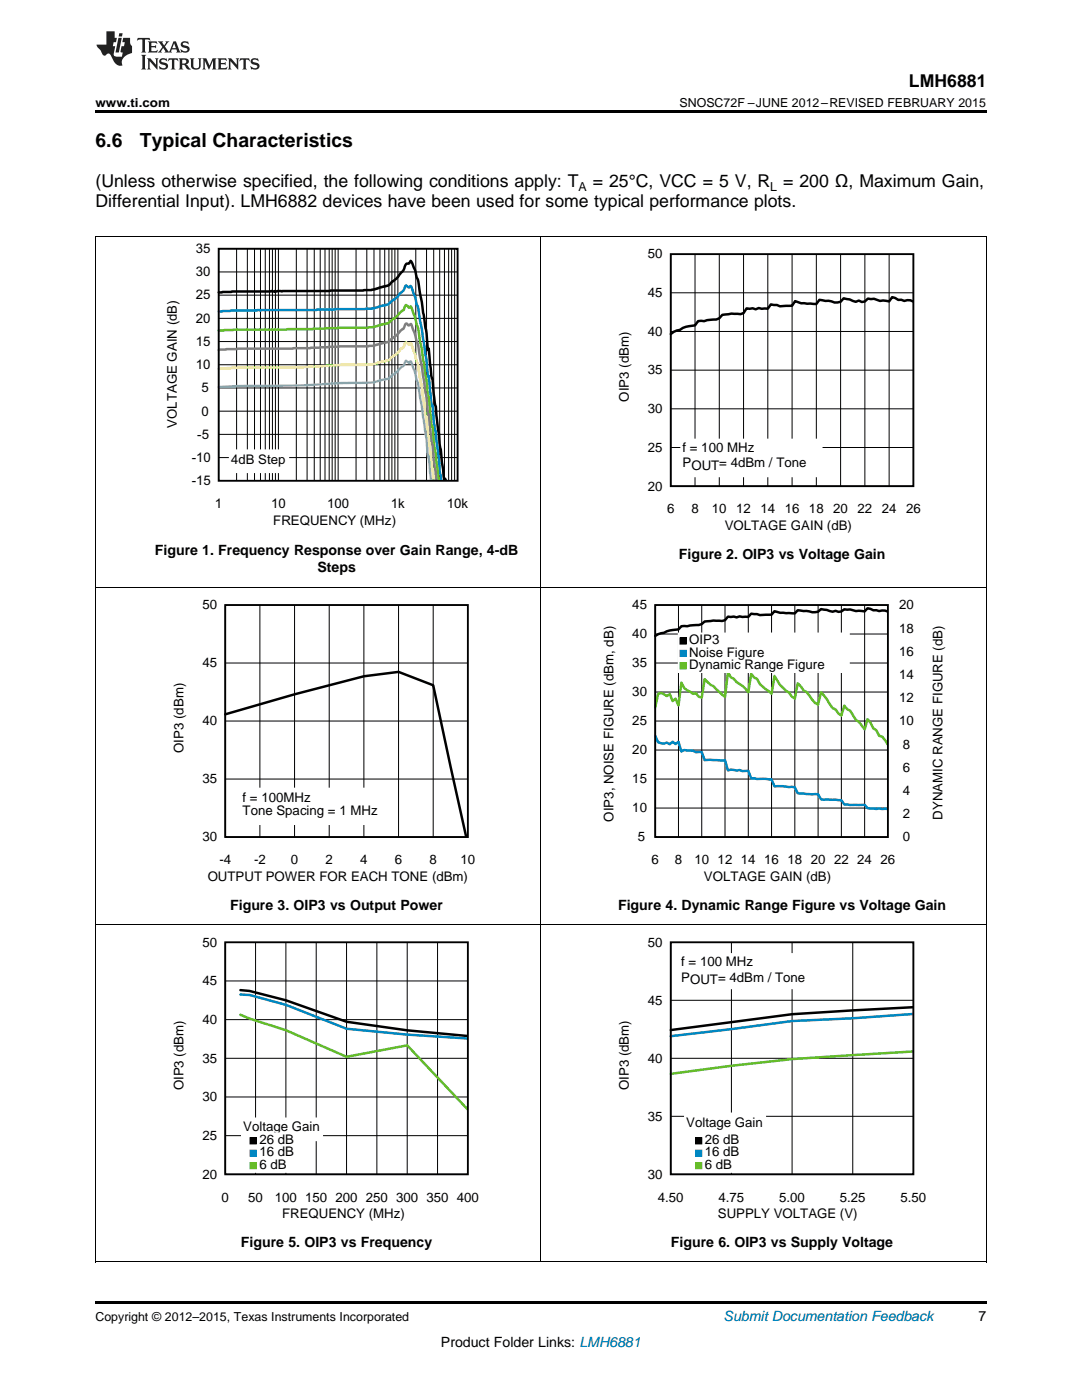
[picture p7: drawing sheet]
<svg xmlns="http://www.w3.org/2000/svg" width="216mm" height="279mm" viewBox="0 0 216 279" stroke-linecap="round" stroke-linejoin="round" font-family="sans-serif">
<path d="M19 251.8l.2 .1zM196.7 251.8l.1 .1zM19 259.7h177.8v.5h-177.8z" fill="#000"/>
<g fill="none" stroke="#000" stroke-width=".2">
<path d="M19.1 184.5v67.4M44.9 188.1h48.5v46.3h-48.5zM44.9 195.8h48.5M51 188.1v46.3M57 188.1v46.3M63.1 188.1v46.3M69.1 188.1v46.3M75.2 188.1v46.3M81.3 188.1v46.3M87.3 188.1v46.3M107.9 184.5v67.4M196.8 184.5v67.4"/>
<path d="M44.9 218.9h48.5M44.9 211.2h48.5M44.9 203.5h48.5M44.9 226.6h48.5M19 251.8h177.8"/>
</g>
<path d="M48 197.6l1.8 .2 7.2 1.8 12.1 4.3 12.2 1.7 12.1 1.2" fill="none" stroke="#000" stroke-width=".5"/>
<path d="M48 198.5l1.8 .1 7.2 1.9 12.1 4.8 12.2 1.2 12.1 .8" fill="none" stroke="#0087c2" stroke-width=".5"/>
<path d="M48 202.5l1.8 .8 7.2 2.3 12.1 5.3 12.2-2.3 12.1 12.9" fill="none" stroke="#66bc29" stroke-width=".5"/>
<path d="M27 185.6h68.8v.6h-68.8zM100.1 185.6h-1.2v59.8v-59.8h-3.7v59.8M27 236.2h68.8v.1h-68.8zM27 239.9h68.8v.2h-68.8zM27 243.7h68.8v.1h-68.8zM27 245.4v-59.8h3.7v59.8v-59.8h3.7v59.8v-59.8h3.7v59.8v-59.8h3.7v59.8M38.8 245.4v-59.8h3.7v59.8" fill="none" stroke="#fff" stroke-width="3.7" stroke-linecap="butt"/>
<path d="M48.5 223.5h15.5v3.8h-15.5z" fill-rule="evenodd" fill="#fff"/>
<path d="M48.5 223.5h15.5v3.8h-15.5z" fill="none" stroke="#fff" stroke-width=".89" stroke-linecap="butt"/>
<path d="M49.9 226.4h9.3v2.3h-9.3z" fill-rule="evenodd" fill="#fff"/>
<path d="M49.9 226.4h9.3v2.3h-9.3z" fill="none" stroke="#fff" stroke-width=".89" stroke-linecap="butt"/>
<path d="M49.9 228.9h9.3v2.2h-9.3z" fill-rule="evenodd" fill="#fff"/>
<path d="M49.9 228.9h9.3v2.2h-9.3z" fill="none" stroke="#fff" stroke-width=".89" stroke-linecap="butt"/>
<path d="M49.9 231.4h9.3v2.2h-9.3z" fill-rule="evenodd" fill="#fff"/>
<path d="M49.9 231.4h9.3v2.2h-9.3z" fill="none" stroke="#fff" stroke-width=".89" stroke-linecap="butt"/>
<path d="M49.9 227.1h1.2v1.2h-1.2z" fill-rule="evenodd" fill="#000"/>
<path d="M49.9 227.1h1.2v1.2h-1.2z" fill="none" stroke="#000" stroke-width=".2"/>
<path d="M49.9 229.5h1.2v1.3h-1.2z" fill-rule="evenodd" fill="#0087c2"/>
<path d="M49.9 229.5h1.2v1.3h-1.2z" fill="none" stroke="#0087c2" stroke-width=".2"/>
<path d="M49.9 232h1.2v1.2h-1.2z" fill-rule="evenodd" fill="#66bc29"/>
<path d="M49.9 232h1.2v1.2h-1.2z" fill="none" stroke="#66bc29" stroke-width=".2"/>
<path d="M44.9 188.1h48.5v46.3h-48.5z" fill="none" stroke="#000" stroke-width=".37"/>
<path d="M133.8 188.1h48.5v46.3h-48.5zM133.8 199.6h48.5M145.9 188.1v46.3M158 188.1v46.3M170.2 188.1v46.3M133.8 211.2h48.5M133.8 222.8h48.5" fill="none" stroke="#000" stroke-width=".2"/>
<path d="M182.3 201l-24.3 1.4-24.2 3.2" fill="none" stroke="#000" stroke-width=".5"/>
<path d="M182.3 202.4l-12.1 .8-12.2 .6-12.1 1.6-12.1 1.4" fill="none" stroke="#0087c2" stroke-width=".5"/>
<path d="M182.3 209.8l-24.3 1.6-12.1 1.3-12.1 1.6" fill="none" stroke="#66bc29" stroke-width=".5"/>
<path d="M115.9 185.6h68.8v.6h-68.8zM189 185.6h-1.2v59.8v-59.8h-3.7v59.8M115.9 236.2h68.8v.1h-68.8zM115.9 239.9h68.8v.2h-68.8zM115.9 243.7h68.8v.1h-68.8zM115.9 245.4v-59.8h3.7v59.8v-59.8h3.7v59.8v-59.8h3.7v59.8v-59.8h3.7v59.8M127.7 245.4v-59.8h3.7v59.8" fill="none" stroke="#fff" stroke-width="3.7" stroke-linecap="butt"/>
<path d="M136.9 222.5h15.5v3.3h-15.5z" fill-rule="evenodd" fill="#fff"/>
<path d="M136.9 222.5h15.5v3.3h-15.5z" fill="none" stroke="#fff" stroke-width=".89" stroke-linecap="butt"/>
<path d="M135.9 190.7h30v6.3h-30z" fill-rule="evenodd" fill="#fff"/>
<path d="M135.9 190.7h30v6.3h-30z" fill="none" stroke="#fff" stroke-width=".89" stroke-linecap="butt"/>
<path d="M138.8 226.4h9.3v2.3h-9.3z" fill-rule="evenodd" fill="#fff"/>
<path d="M138.8 226.4h9.3v2.3h-9.3z" fill="none" stroke="#fff" stroke-width=".89" stroke-linecap="butt"/>
<path d="M138.8 228.9h9.3v2.2h-9.3z" fill-rule="evenodd" fill="#fff"/>
<path d="M138.8 228.9h9.3v2.2h-9.3z" fill="none" stroke="#fff" stroke-width=".89" stroke-linecap="butt"/>
<path d="M138.8 231.4h9.3v2.2h-9.3z" fill-rule="evenodd" fill="#fff"/>
<path d="M138.8 231.4h9.3v2.2h-9.3z" fill="none" stroke="#fff" stroke-width=".89" stroke-linecap="butt"/>
<path d="M138.8 227.1h1.2v1.2h-1.2z" fill-rule="evenodd" fill="#000"/>
<path d="M138.8 227.1h1.2v1.2h-1.2z" fill="none" stroke="#000" stroke-width=".2"/>
<path d="M138.8 229.5h1.2v1.3h-1.2z" fill-rule="evenodd" fill="#0087c2"/>
<path d="M138.8 229.5h1.2v1.3h-1.2z" fill="none" stroke="#0087c2" stroke-width=".2"/>
<path d="M138.8 232h1.2v1.2h-1.2z" fill-rule="evenodd" fill="#66bc29"/>
<path d="M138.8 232h1.2v1.2h-1.2z" fill="none" stroke="#66bc29" stroke-width=".2"/>
<path d="M133.8 188.1h48.5v46.3h-48.5z" fill="none" stroke="#000" stroke-width=".37"/>
<g fill="none" stroke="#000" stroke-width=".2">
<path d="M19.1 117.2v67.4M107.9 117.2v67.4M196.8 117.2v67.4M44.9 120.7h48.5v46.4h-48.5zM44.9 132.3h48.5M51.9 120.7v46.4M58.8 120.7v46.4M65.7 120.7v46.4M72.6 120.7v46.4M79.5 120.7v46.4M86.4 120.7v46.4M44.9 155.5h48.5"/>
<path d="M44.9 143.9h48.5M19 184.5h177.8"/>
</g>
<path d="M44.9 142.6l13.9-4 13.8-3.6 6.9-.9 6.9 2.7 7 31.7" fill="none" stroke="#000" stroke-width=".5"/>
<path d="M27 118.3h68.8v.6h-68.8zM100.1 118.3h-1.2v59.8v-59.8h-3.7v59.8M27 168.9h68.8v.1h-68.8zM27 172.6h68.8v.1h-68.8zM27 176.3h68.8v.2h-68.8zM27 178.1v-59.8h3.7v59.8v-59.8h3.7v59.8v-59.8h3.7v59.8v-59.8h3.7v59.8M38.8 178.1v-59.8h3.7v59.8" fill="none" stroke="#fff" stroke-width="3.7" stroke-linecap="butt"/>
<path d="M48.4 157.6h26.8v6.6h-26.8z" fill-rule="evenodd" fill="#fff"/>
<path d="M48.4 157.6h26.8v6.6h-26.8z" fill="none" stroke="#fff" stroke-width=".89" stroke-linecap="butt"/>
<path d="M44.9 120.7h48.5v46.4h-48.5z" fill="none" stroke="#000" stroke-width=".37"/>
<g fill="none" stroke="#000" stroke-width=".2">
<path d="M130.7 120.7h46.5v46.4h-46.5zM130.7 138.1h46.5M130.7 132.3h46.5M130.7 126.5h46.5M135.4 120.7v46.4M140 120.7v46.4M144.7 120.7v46.4M149.3 120.7v46.4M154 120.7v46.4M158.6 120.7v46.4M163.2 120.7v46.4M167.9 120.7v46.4"/>
<path d="M172.5 120.7v46.4M130.7 155.5h46.5M130.7 149.7h46.5M130.7 143.9h46.5M130.7 161.3h46.5"/>
</g>
<path d="M177.2 122.1l-.6-.2-1.2 .1-1.1-.2-1.2-.4-.6 .6-.6-.1a4.2 4.2 0 0 1-2.3-.3h-1.1l-.6 .4-.6 .1-.6-.2-.6 .2-2.3-.5a2.01 2.01 0 0 1-2.3 .4l-2.3-.2-.6 .6-2.9-.1-1.2-.3-.5 .7-2.4 .1-.5-.2-1.2-.1-.6 .6-1.7-.1-.6 .2-.6-.2-1.2 .1-.5 .7-.6 .1-1.8-.1-1.7 .2a2.52 2.52 0 0 1-2.3 .8l-1.2 .2h-1.1l-.6 .6-.6 .1a4.8 4.8 0 0 0-2.3 .6l-1.2 .3-.6 .3" fill="none" stroke="#000" stroke-width=".5"/>
<path d="M130.7 146.8l.6 1.3 .6 .2 .6 .1 .6-.2 .5 .3 .6-.5 .6 .5 .6-.5 .6 2 .5-.3 1.8 .1 .6 .3h1.1l.6 1.6 1.2-.1 2.3 .2 .6-.1 .5 2.1 .6-.2 1.2 .2 .6-.1 .6 .2 1.1-.1 .6 1.5 4.1 .2 .5 1.4h1.8l2.3 .2 .6 1.2 4 .2 .6 1 4.1 .2 .6 .8 4 .1 .6 .7 4.1 .1" fill="none" stroke="#0087c2" stroke-width=".5"/>
<path d="M130.7 141.2l.6-2.7 .6-.2 1.2 .6 .5-.4 .6 1.4 .6-.5 .6 1.4 .6-4.6 .5 1.1 .6 .5 1.2 .7 .6-.1 .5 .7 .6 .1 .6-3.7 1.2 1.2 .5 .2 2.4 2.2 .5-5 .6 1.1 .6 .3 .6 .6a5.9 5.9 0 0 1 2.3 2.1l.6-3.7 .6 .7 .6 .3a6 6 0 0 0 2.3 2.4l.6 .6 .5-3.6a7 7 0 0 0 2.9 3.3l.6 .8 .6 .4 .6-3 1.1 1.4 .6 .3 1.8 2.2 .5 .3 .6-2.5 1.2 1.4 1.1 1.8 .6 .3 .6 .8 .6 .4 .6-2 .5 .7 .6 .3 1.2 1.9 .6 .4 1.1 1.5 .6-2.1 .6 .7 .6 1.2 .6 .3 .5 1.1 .6 .2 1.2 1.6" fill="none" stroke="#66bc29" stroke-width=".5"/>
<path d="M112.8 118.3h66.8v.6h-66.8zM112.8 168.9h66.8v.1h-66.8zM112.8 172.6h66.8v.1h-66.8zM112.8 176.3h66.8v.2h-66.8zM112.8 178.1v-59.8h3.7v59.8v-59.8h3.7v59.8v-59.8h3.7v59.8v-59.8h3.7v59.8M124.5 178.1v-59.8h3.8v59.8M179 178.1v-59.8h3.7v59.8v-59.8h3.8v59.8v-59.8h3.7v59.8" fill="none" stroke="#fff" stroke-width="3.7" stroke-linecap="butt"/>
<path d="M135.7 126.7h33.4v2.2h-33.4z" fill-rule="evenodd" fill="#fff"/>
<path d="M135.7 126.7h33.4v2.2h-33.4z" fill="none" stroke="#fff" stroke-width=".89" stroke-linecap="butt"/>
<path d="M135.7 129.2h33.4v2.2h-33.4z" fill-rule="evenodd" fill="#fff"/>
<path d="M135.7 129.2h33.4v2.2h-33.4z" fill="none" stroke="#fff" stroke-width=".89" stroke-linecap="butt"/>
<path d="M135.7 131.6h33.4v2.3h-33.4z" fill-rule="evenodd" fill="#fff"/>
<path d="M135.7 131.6h33.4v2.3h-33.4z" fill="none" stroke="#fff" stroke-width=".89" stroke-linecap="butt"/>
<path d="M135.7 127.3h1.2v1.2h-1.2z" fill-rule="evenodd" fill="#000"/>
<path d="M135.7 127.3h1.2v1.2h-1.2z" fill="none" stroke="#000" stroke-width=".2"/>
<path d="M135.7 129.8h1.2v1.2h-1.2z" fill-rule="evenodd" fill="#0087c2"/>
<path d="M135.7 129.8h1.2v1.2h-1.2z" fill="none" stroke="#0087c2" stroke-width=".2"/>
<path d="M135.7 132.3h1.2v1.2h-1.2z" fill-rule="evenodd" fill="#66bc29"/>
<path d="M135.7 132.3h1.2v1.2h-1.2z" fill="none" stroke="#66bc29" stroke-width=".2"/>
<path d="M130.7 120.7h46.5v46.4h-46.5z" fill="none" stroke="#000" stroke-width=".37"/>
<g fill="none" stroke="#000" stroke-width=".2">
<path d="M19.1 47.2v70.1M107.9 47.2v70.1M133.8 50.7h48.5v46.3h-48.5zM133.8 58.4h48.5M138.7 50.7v46.3M143.5 50.7v46.3M148.4 50.7v46.3M153.2 50.7v46.3M158 50.7v46.3M162.9 50.7v46.3M167.7 50.7v46.3M172.6 50.7v46.3"/>
<path d="M177.4 50.7v46.3M196.8 47.2v70.1M133.8 73.9h48.5M133.8 66.2h48.5M133.8 89.3h48.5M133.8 81.6h48.5M19 117.2h177.8"/>
</g>
<path d="M182.3 60.2l-.6-.3-1.3 .2-.6-.3-.6 .1-1.2-.6-.6 .9-1.2-.2-.6 .1-1.2-.5h-1.2l-.6 .6-.6 .1-.6-.3-.6 .2-1.3-.4-1.2-.3a1.78 1.78 0 0 1-2.4 .6l-2.4-.3-.6 .9-3-.2-1.2-.4-.7 .9-2.4 .1-.6-.2-1.2-.1-.6 .8h-1.2l-.6-.1-.6 .2-.6-.2h-1.2l-.6 1-.6 .2-1.9-.1-1.8 .2-.6 .7-.6 .3-1.8 .1-.6 .2h-1.2l-.6 .8-.6 .1a4.2 4.2 0 0 0-2.4 .8l-1.3 .4-.6 .5" fill="none" stroke="#000" stroke-width=".5"/>
<path d="M115.9 48.2h68.8v.7h-68.8zM189 48.2h-1.2v59.8v-59.8h-3.7v59.8M115.9 98.9h68.8v.1h-68.8zM115.9 102.6h68.8v.1h-68.8zM115.9 106.3h68.8v.1h-68.8zM115.9 108v-59.8h3.7v59.8v-59.8h3.7v59.8v-59.8h3.7v59.8v-59.8h3.7v59.8M127.7 108v-59.8h3.7v59.8" fill="none" stroke="#fff" stroke-width="3.7" stroke-linecap="butt"/>
<path d="M136.2 88h27.5v6.8h-27.5z" fill-rule="evenodd" fill="#fff"/>
<path d="M136.2 88h27.5v6.8h-27.5z" fill="none" stroke="#fff" stroke-width=".89" stroke-linecap="butt"/>
<path d="M133.8 50.7h48.5v46.3h-48.5z" fill="none" stroke="#000" stroke-width=".37"/>
<g fill="none" stroke="#000" stroke-width=".2">
<path d="M43.6 49.6h47.7v46.4h-47.7zM43.6 58.9h47.7M43.6 54.3h47.7M47.2 49.6v46.4M49.4 49.6v46.4M50.8 49.6v46.4M52 49.6v46.4M52.9 49.6v46.4M53.8 49.6v46.4M54.4 49.6v46.4M55 49.6v46.4M55.6 49.6v46.4"/>
<path d="M59.1 49.6v46.4M61.3 49.6v46.4M62.7 49.6v46.4M63.9 49.6v46.4M64.8 49.6v46.4M65.7 49.6v46.4M66.3 49.6v46.4M66.9 49.6v46.4M67.5 49.6v46.4M71 49.6v46.4M73.2 49.6v46.4M74.6 49.6v46.4"/>
<path d="M75.8 49.6v46.4M76.8 49.6v46.4M77.6 49.6v46.4M78.2 49.6v46.4M78.8 49.6v46.4M79.4 49.6v46.4M83 49.6v46.4M85.1 49.6v46.4M86.5 49.6v46.4M87.7 49.6v46.4M88.7 49.6v46.4M89.5 49.6v46.4"/>
<path d="M90.1 49.6v46.4M90.7 49.6v46.4M43.6 77.4h47.7M43.6 72.8h47.7M43.6 68.2h47.7M43.6 63.5h47.7M43.6 91.3h47.7M43.6 86.7h47.7M43.6 82.1h47.7"/>
</g>
<path d="M43.6 58.4l2.7-.2 26.2-.2 2.1-.2 2-.6a1.91 1.91 0 0 0 1.7-1.1l.8-.5 .9-1.1a2.06 2.06 0 0 0 .9-1.6l.3-.3h.4l.3-.5h.1l.8 1.7 .4 1.6a6.6 6.6 0 0 1 .6 3.1l1.3 8 .3 3.4 .2-.3 .5 5.4 .2 .6 .2 3 .5 2.5 .7 7.5 .7 5 .3 4.8 .1-2.9 .1 2.4 .3 1.9 .1-.1 .2 2.9 .2-.9 .1 4.4 .1-2.4 .1 3.2" fill="none" stroke="#000" stroke-width=".5"/>
<path d="M43.6 62.2l7.2-.3 1.1 .1 21-.3 1.3-.1 2.5-.6a4.6 4.6 0 0 0 2.1-1.3l1.2-1.2a2.2 2.2 0 0 0 .9-1.4l.1-.1 .5 .3h.2l.2-.2a31.8 31.8 0 0 1 2.1 7.9l1.1 7 .3 3.2 .2-.2 .5 5.4 .1 .5h.1l.2 3.2 .5 2.1 .7 7.7 .7 5.1 .3 4.8 .1-2.7 .1 2.3 .3 2.4 .1-.1 .1 1.2M89.7 106.9v-.1v.1" fill="none" stroke="#0087c2" stroke-width=".5"/>
<path d="M43.6 66l3-.2h10.6l10.2-.4h6.1l1.3-.2 1.7-.5a2.1 2.1 0 0 0 1.8-1l.8-.5 .9-.9a1.57 1.57 0 0 0 .9-1.3l.1-.1 .6 .5 .3-.3a31.7 31.7 0 0 1 2.1 8l1.1 7 .3 3.3 .2-.3 .5 5.5 .1 .5h.1l.2 3.2 .5 2.2 1.7 16.4M88.8 106.9v-1.1l.1 1.1" fill="none" stroke="#66bd29" stroke-width=".5"/>
<path d="M43.6 69.9l3.8-.3h11l9.3-.5h5.8l1-.1 2.1-.6a2.42 2.42 0 0 0 1.9-1l.8-.6 .7-.8a1.58 1.58 0 0 0 .9-1.3l.3-.1 .3 .3 .4-.2a29.3 29.3 0 0 1 2.1 7.8l1.1 7 .3 3.3 .2-.2 .5 5.5 .1 .5h.1l.2 3.2 .5 2.4 1.3 12.7" fill="none" stroke="#808080" stroke-width=".5"/>
<path d="M43.6 73.6l4.4-.2 12.3-.1 7.7-.5h5.1l1.7-.2 1.8-.5a2.42 2.42 0 0 0 1.9-1l.4-.2 1-1.1a1.82 1.82 0 0 0 1-1.4l.1-.1 .5 .4h.2l.2-.2a33.6 33.6 0 0 1 2.1 8.2l1.1 7.1 .3 3.4 .2-.1 .5 5.6 .2 .6 .2 3.3 .5 2.4 .7 7.9" fill="none" stroke="#fae33b" stroke-width=".5"/>
<path d="M43.6 77.3l4.5-.3 11-.1 8.9-.5h5.7l2.4-.6a3.2 3.2 0 0 0 2.5-1.1l1.4-1.3a1.54 1.54 0 0 0 .9-1.3l.1-.1 .6 .5 .3-.4a33.9 33.9 0 0 1 2.1 8.3l1.1 7.4 .3 3.5 .2-.2 .5 5.7 .1 .6h.1l.2 3.2 .5 2.4 .4 3.9" fill="none" stroke="#82c2e1" stroke-width=".5"/>
<path d="M36.8 48.6v58.3M37.4 48.6v58.3M40.5 48.6v58.3M41.2 48.6v58.3M93.2 48.6v58.3M33.3 97.9h60.2M33.3 97.8h60.2M33.3 101.6h60.2M33.3 101.5h60.2M33.3 105.4h60.2M33.3 105.2h60.2" fill="none" stroke="#fff" stroke-width="3.7" stroke-linecap="butt"/>
<path d="M46.1 90.1h11.2v3.9h-11.2z" fill-rule="evenodd" fill="#fff"/>
<path d="M46.1 90.1h11.2v3.9h-11.2z" fill="none" stroke="#fff" stroke-width=".89" stroke-linecap="butt"/>
<path d="M43.6 49.6h47.7v46.4h-47.7z" fill="none" stroke="#000" stroke-width=".37"/>
<path d="M19 47.2h177.8" fill="none" stroke="#000" stroke-width=".2"/>
<path d="M19 22h177.8v.5h-177.8z" fill="#000"/>
<g fill="#231f20">
<path d="M27.5 7.6l-.1 .5 .4-.2h.6v.1v2.1l-.2 .4h1l-.3-.4v-2.1l.1-.1h.5l.5 .2-.2-.5zM29.5 8.3l.2 .3v1.5l-.2 .4h1.8l.2-.6a1.04 1.04 0 0 1-1.3 .2v-.7h.6l.3 .2v-.6l-.3 .2h-.6v-.6l.8-.1 .4 .3-.2-.5zM31.5 8.3l.9 1.1-.9 1.1h.8l-.2-.2 .5-.7 .4 .7-.2 .2h1.5l-.1-.2 .1-.4h.9l.1 .4-.2 .2h1l-.3-.3-.7-1.9h-.5l-.9 2-.8-1 .9-1h-.8l.1 .3-.3 .5-.4-.6 .2-.2zM34.7 8.6l.4 1h-.7zM36.3 8.4a.63 .63 0 0 0-.2 .7 .63 .63 0 0 0 .6 .4l.6 .2 .1 .2a.75 .75 0 0 1-.7 .4 .75 .75 0 0 1-.6-.5l.1 .7 .1-.1a1.11 1.11 0 0 0 1.5-.6 1.13 1.13 0 0 0-1.2-.8l-.1-.4a1.04 1.04 0 0 1 1.2 .2l-.2-.5-.1 .1-.5-.2zM28.2 10.9l.2 .4v2.2l-.2 .4h1l-.3-.4v-2.2l.3-.4zM29.3 11.6l.3 .4v1.5l-.3 .4h.8l-.2-.4v-1.3l1.5 1.7v-1.9l.2-.4h-.7l.2 .4v.9l-1.1-1.3zM32 11.8a.62 .62 0 0 0-.2 .7 .62 .62 0 0 0 .6 .4l.6 .1 .1 .3a.76 .76 0 0 1-.7 .3 .76 .76 0 0 1-.6-.4l.1 .7 .1-.1a1.11 1.11 0 0 0 1.5-.6 1.13 1.13 0 0 0-1.2-.8l-.1-.4a1.04 1.04 0 0 1 1.2 .2l-.2-.6-.1 .1-.5-.1zM33.7 11.6l-.2 .6a.61 .61 0 0 1 .8-.3v1.6l-.2 .4h.9l-.2-.4v-1.6a.63 .63 0 0 1 .8 .3l-.2-.6zM35.6 11.6l.3 .4v1.5l-.3 .4h1l-.2-.2v-.8l.5 .2a.76 .76 0 0 0 1.2 .7l-1-1a.58 .58 0 0 0 .6-.5 .58 .58 0 0 0-.5-.6zM36.4 11.9h.1a.45 .45 0 0 1 .5 .1 .45 .45 0 0 1 .1 .5l-.7 .2zM37.9 11.6l.2 .2a2.17 2.17 0 0 0 .3 1.9 .99 .99 0 0 0 1.6-.6v-1.1l.2-.4h-.7l.2 .2a1.92 1.92 0 0 1-.2 1.8 .6 .6 0 0 1-.9-.5v-1.1l.2-.4zM40.4 11.6l.2 .4v1.5l-.2 .4h.7l-.2-.4v-1.4l.8 1.8 .8-1.8v1.4l-.2 .4h.9l-.2-.4v-1.5l.2-.4h-.8l-.6 1.5-.6-1.5zM43.4 11.6l.2 .4v1.5l-.2 .4h1.8l.2-.6a1.04 1.04 0 0 1-1.3 .1v-.6h.5l.4 .2v-.6l-.4 .2h-.5v-.7h.8l.3 .3-.1-.6zM45.5 11.6l.2 .4v1.5l-.2 .4h.7l-.2-.4v-1.3l1.5 1.7v-1.9l.2-.4h-.7l.2 .4v.9l-1.1-1.3zM47.9 11.6l-.1 .6a.61 .61 0 0 1 .8-.3v1.6l-.3 .4h1l-.3-.4 .1-1.6a.63 .63 0 0 1 .7 .3l-.1-.6zM50.2 11.8a.62 .62 0 0 0-.2 .7 .62 .62 0 0 0 .6 .4l.6 .1 .2 .3a.76 .76 0 0 1-.8 .3 .76 .76 0 0 1-.6-.4l.1 .7 .2-.1a1.11 1.11 0 0 0 1.5-.6 1.13 1.13 0 0 0-1.3-.8l-.1-.4a1.04 1.04 0 0 1 1.2 .2l-.1-.6-.2 .1-.5-.1z"/>
<path d="M21.2 6.3v2.6h-1.9l.1 .4 .7 .9a.91 .91 0 0 0 1 .8 .56 .56 0 0 1 .5-.3 .56 .56 0 0 1 .5 .3l.4 .8a1.53 1.53 0 0 0 1.9 1.2 1.54 1.54 0 0 1 1-2.1l.9-.3v-1.4a1.52 1.52 0 0 1-.3-1.6h-1.4l-.2 .8h.5l-.2 .8h-.4l-.2 1v.2l.4 .1-.2 .8a1.93 1.93 0 0 1-1.6-.3l.3-1.8h-.5l.2-.8h.4l.2-.8h-.4v-1.3zM23.6 7.6l-.6 2.9h.7l.6-2.9zM23.8 6.6l-.1 .7h.6l.2-.7z"/>
</g>
<g font-size="3.9">
<text x="19" y="29.3">6.6</text>
<text x="27.9" y="29.3">Typical Characteristics</text>
</g>
<g font-size="3.5">
<text x="181.4" y="17.3">LMH6881</text>
<text x="19" y="37.4">(Unless otherwise specified, the following conditions apply: T</text>
<text x="19" y="41.2">Differential Input). LMH6882 devices have been used for some typical performance plots.</text>
<text x="118.3" y="37.4">= 25°C, VCC = 5 V, R</text>
<text x="156.2" y="37.4">= 200 Ω, Maximum Gain,</text>
</g>
<g font-size="2.8">
<text x="30.9" y="110.7">Figure 1. Frequency Response over Gain Range, 4-dB</text>
<text x="135.5" y="111.5">Figure 2. OIP3 vs Voltage Gain</text>
<text x="63.4" y="114.2">Steps</text>
<text x="45.9" y="181.5">Figure 3. OIP3 vs Output Power</text>
<text x="123.3" y="181.5">Figure 4. Dynamic Range Figure vs Voltage Gain</text>
<text x="48.1" y="248.8">Figure 5. OIP3 vs Frequency</text>
<text x="133.9" y="248.8">Figure 6. OIP3 vs Supply Voltage</text>
<text x="195.3" y="263.6">7</text>
<text x="88" y="268.9">Product Folder Links: LMH6881</text>
</g>
<text font-size="2.8" fill="#0000c8" x="144.4" y="263.6">Submit Documentation Feedback</text>
<g font-size="2.6">
<text x="39.1" y="50.5">35</text>
<text x="129.3" y="51.6">50</text>
<text x="39.1" y="59.8">25</text>
<text x="39.1" y="55.1">30</text>
<text x="129.3" y="59.3">45</text>
<text x="39.1" y="64.4">20</text>
<text x="39.1" y="69">15</text>
<text x="129.3" y="67">40</text>
<text x="39.1" y="73.7">10</text>
<text x="129.3" y="74.7">35</text>
<text x="40.2" y="82.9">0</text>
<text x="40.2" y="78.3">5</text>
<text x="125.5" y="80.2" transform="rotate(-90 125.5 80.2)">OIP3 (dBm)</text>
<text x="129.3" y="82.5">30</text>
<text x="35.3" y="85.4" transform="rotate(-90 35.3 85.4)">VOLTAGE GAIN (dB)</text>
<text x="39.4" y="87.6">-5</text>
<text x="38.3" y="92.2">-10</text>
<text x="46.1" y="92.6">4dB Step</text>
<text x="129.3" y="90.2">25</text>
<text x="136.2" y="90.2">f = 100 MHz</text>
<text x="136.2" y="93.2">POUT</text>
<text x="143.5" y="93.2">= 4dBm / Tone</text>
<text x="38.3" y="96.8">-15</text>
<text x="42.9" y="101.4">1</text>
<text x="54.1" y="101.4">10</text>
<text x="65.3" y="101.4">100</text>
<text x="78" y="101.4">1k</text>
<text x="89.2" y="101.4">10k</text>
<text x="129.3" y="97.9">20</text>
<text x="54.5" y="104.7">FREQUENCY (MHz)</text>
<text x="133.1" y="102.5">6</text>
<text x="137.9" y="102.5">8</text>
<text x="142.1" y="102.5">10</text>
<text x="144.6" y="105.8">VOLTAGE GAIN (dB)</text>
<text x="146.9" y="102.5">12</text>
<text x="151.7" y="102.5">14</text>
<text x="156.6" y="102.5">16</text>
<text x="161.4" y="102.5">18</text>
<text x="166.3" y="102.5">20</text>
<text x="171.1" y="102.5">22</text>
<text x="175.9" y="102.5">24</text>
<text x="180.8" y="102.5">26</text>
<text x="40.4" y="121.6">50</text>
<text x="126.2" y="121.6">45</text>
<text x="179.4" y="121.6">20</text>
<text x="126.2" y="127.4">40</text>
<text x="137.5" y="128.5">OIP3</text>
<text x="137.5" y="131">Noise Figure</text>
<text x="179.4" y="130.9">16</text>
<text x="179.4" y="126.2">18</text>
<text x="40.4" y="133.2">45</text>
<text x="126.2" y="133.2">35</text>
<text x="137.5" y="133.5">Dynamic Range Figure</text>
<text x="179.4" y="135.5">14</text>
<text x="126.2" y="139">30</text>
<text x="179.4" y="140.1">12</text>
<text x="40.4" y="144.8">40</text>
<text x="126.2" y="144.8">25</text>
<text x="179.4" y="144.8">10</text>
<text x="180.2" y="149.4">8</text>
<text x="36.6" y="150.3" transform="rotate(-90 36.6 150.3)">OIP3 (dBm)</text>
<text x="126.2" y="150.6">20</text>
<text x="180.2" y="154">6</text>
<text x="40.4" y="156.3">35</text>
<text x="48.4" y="160.1">f = 100MHz</text>
<text x="126.2" y="156.3">15</text>
<text x="180.2" y="158.7">4</text>
<text x="40.4" y="167.9">30</text>
<text x="48.4" y="162.7">Tone Spacing = 1 MHz</text>
<text x="122.4" y="164" transform="rotate(-90 122.4 164)">OIP3, NOISE FIGURE (dBm, dB)</text>
<text x="126.2" y="162.1">10</text>
<text x="127.3" y="167.9">5</text>
<text x="180.2" y="167.9">0</text>
<text x="180.2" y="163.3">2</text>
<text x="188.1" y="163.6" transform="rotate(-90 188.1 163.6)">DYNAMIC RANGE FIGURE (dB)</text>
<text x="43.8" y="172.5">-4</text>
<text x="50.7" y="172.5">-2</text>
<text x="58" y="172.5">0</text>
<text x="65" y="172.5">2</text>
<text x="71.9" y="172.5">4</text>
<text x="78.8" y="172.5">6</text>
<text x="85.7" y="172.5">8</text>
<text x="91.9" y="172.5">10</text>
<text x="130" y="172.5">6</text>
<text x="134.6" y="172.5">8</text>
<text x="138.6" y="172.5">10 12 14 16 18 20 22 24 26</text>
<text x="41.4" y="175.8">OUTPUT POWER FOR EACH TONE (dBm)</text>
<text x="140.5" y="175.8">VOLTAGE GAIN (dB)</text>
<text x="40.4" y="188.9">50</text>
<text x="129.3" y="188.9">50</text>
<text x="40.4" y="196.6">45</text>
<text x="135.9" y="192.9">f = 100 MHz</text>
<text x="135.9" y="195.9">POUT= 4dBm / Tone</text>
<text x="129.3" y="200.5">45</text>
<text x="40.4" y="204.4">40</text>
<text x="40.4" y="212.1">35</text>
<text x="129.3" y="212.1">40</text>
<text x="36.6" y="217.6" transform="rotate(-90 36.6 217.6)">OIP3 (dBm)</text>
<text x="40.4" y="219.8">30</text>
<text x="125.5" y="217.6" transform="rotate(-90 125.5 217.6)">OIP3 (dBm)</text>
<text x="40.4" y="227.5">25</text>
<text x="48.5" y="225.7">Voltage Gain</text>
<text x="129.3" y="223.7">35</text>
<text x="136.9" y="225">Voltage Gain</text>
<text x="51.8" y="228.3">26 dB</text>
<text x="51.8" y="230.8">16 dB</text>
<text x="51.8" y="233.2">6 dB</text>
<text x="140.7" y="228.3">26 dB</text>
<text x="140.7" y="230.8">16 dB</text>
<text x="140.7" y="233.2">6 dB</text>
<text x="40.4" y="235.2">20</text>
<text x="44.2" y="239.8">0</text>
<text x="49.5" y="239.8">50</text>
<text x="54.8" y="239.8">100 150 200 250 300 350 400</text>
<text x="129.3" y="235.2">30</text>
<text x="131.3" y="239.8">4.50</text>
<text x="143.4" y="239.8">4.75</text>
<text x="155.5" y="239.8">5.00</text>
<text x="167.6" y="239.8">5.25</text>
<text x="179.7" y="239.8">5.50</text>
<text x="56.3" y="243.2">FREQUENCY (MHz)</text>
<text x="143.2" y="243.2">SUPPLY VOLTAGE (V)</text>
</g>
<g font-size="2.5">
<text x="19" y="21.4">www.ti.com</text>
<text x="135.6" y="21.4">SNOSC72F –JUNE 2012–REVISED FEBRUARY 2015</text>
<text x="115.5" y="38.1">A</text>
<text x="153.7" y="38.1">L</text>
<text x="19" y="263.6">Copyright © 2012–2015, Texas Instruments Incorporated</text>
</g>
</svg>
